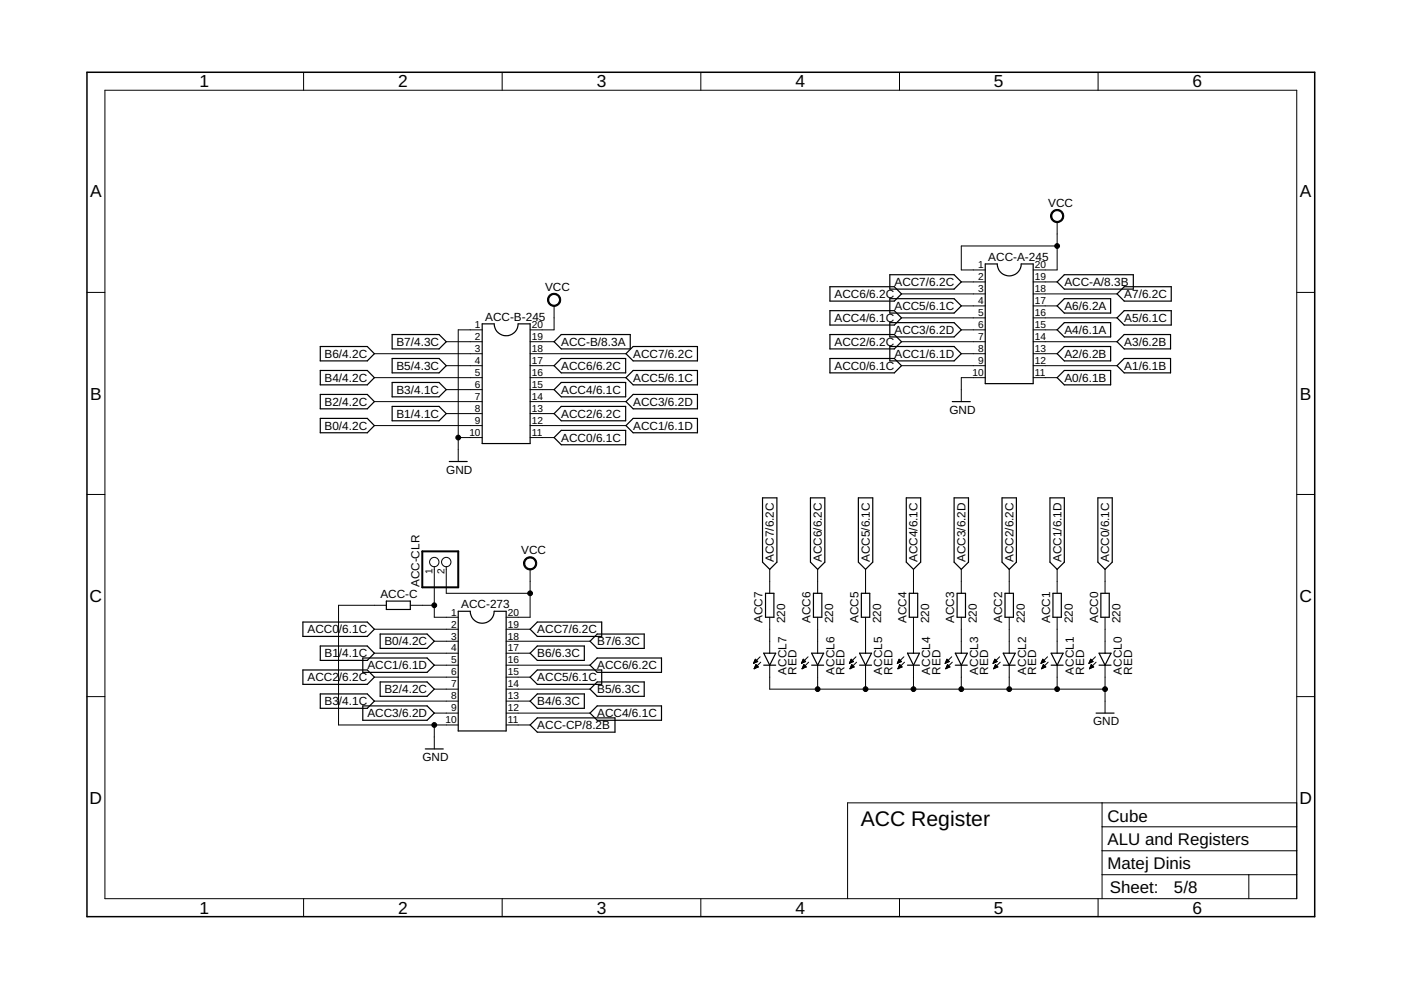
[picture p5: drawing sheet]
<svg xmlns="http://www.w3.org/2000/svg" width="297mm" height="210mm" viewBox="0 0 297 210" stroke-linecap="round" stroke-linejoin="round" font-family="sans-serif">
<g fill="none" stroke="#000" stroke-width=".25">
<path d="M188.7 58.3h13.6l1.5 1.5-1.5 1.5h-13.6zM208.9 56h2.5a2.54 2.54 0 0 0 2.6 2.5 2.54 2.54 0 0 0 2.5-2.5h2.6v25.3h-10.2zM224.1 59.8l1.6-1.5h14.6v3h-14.6zM67.9 73.5h10l1.5 1.5-1.5 1.5h-10zM67.9 78.5h10l1.5 1.6-1.5 1.5h-10zM83.1 70.9h10l1.5 1.6-1.5 1.5h-10zM83.1 76h10l1.5 1.5-1.5 1.6h-10zM102.2 68.7h2.6a2.54 2.54 0 0 0 2.5 2.5 2.54 2.54 0 0 0 2.6-2.5h2.5v25.3h-10.2zM117.5 77.5l1.5-1.5h13.7v3.1h-13.7zM117.5 72.5l1.5-1.6h14.6v3.1h-14.6zM132.7 75l1.5-1.5h13.7v3h-13.7zM176 76h13.6l1.5 1.5-1.5 1.6h-13.6z"/>
<path d="M176 70.9h13.6l1.5 1.6-1.5 1.5h-13.6zM176 60.8h13.6l1.5 1.5-1.5 1.5h-13.6zM176 65.9h13.6l1.5 1.5-1.5 1.5h-13.6zM188.7 73.5h13.6l1.5 1.5-1.5 1.5h-13.6zM188.7 63.3h13.6l1.5 1.6-1.5 1.5h-13.6zM188.7 68.4h13.6l1.5 1.5-1.5 1.5h-13.6zM224.1 75l1.6-1.5h9.8v3h-9.8zM224.1 69.9l1.6-1.5h9.8v3h-9.8zM224.1 64.9l1.6-1.6h9.8v3.1h-9.8zM236.8 77.5l1.6-1.5h9.8v3.1h-9.8zM236.8 72.5l1.6-1.6h9.8v3.1h-9.8zM236.8 67.4l1.6-1.5h9.9v3h-9.9z"/>
<path d="M236.8 62.3l1.6-1.5h9.9v3h-9.9zM67.9 88.7h10l1.5 1.5-1.5 1.6h-10zM67.9 83.6h10l1.5 1.6-1.5 1.5h-10zM83.1 86.2h10l1.5 1.5-1.5 1.5h-10zM83.1 81.1h10l1.5 1.5-1.5 1.5h-10zM95.2 97.9h3.9M117.5 87.7l1.5-1.5h13.7v3h-13.7zM117.5 82.6l1.5-1.5h13.7v3h-13.7zM117.5 92.8l1.5-1.6h13.7v3.1h-13.7zM132.7 90.2l1.5-1.5h13.7v3.1h-13.7zM132.7 85.2l1.5-1.6h13.7v3.1h-13.7zM132.7 80.1l1.5-1.6h13.7v3.1h-13.7z"/>
<path d="M201.9 85.2h3.8M224.1 80.1l1.6-1.6h9.8v3.1h-9.8zM161.7 105.6h3v13.6l-1.5 1.5-1.5-1.5zM171.8 105.6h3.1v13.6l-1.5 1.5-1.6-1.5zM182 105.6h3v13.6l-1.5 1.5-1.5-1.5zM192.2 105.6h3v13.6l-1.5 1.5-1.5-1.5zM202.3 105.6h3v13.6l-1.5 1.5-1.5-1.5zM212.4 105.6h3.1v13.6l-1.5 1.5-1.6-1.5zM222.6 105.6h3.1v13.6l-1.6 1.5-1.5-1.5zM232.8 105.6h3v13.6l-1.5 1.5-1.5-1.5zM64.2 131.9h13.7l1.5 1.5-1.5 1.5h-13.7zM67.9 137h10l1.5 1.5-1.5 1.5h-10z"/>
<path d="M76.9 139.5h13.7l1.5 1.5-1.5 1.6h-13.7zM80.6 134.4h10l1.5 1.6-1.5 1.5h-10zM81.9 127.4h5.1v1.8h-5.1zM97.2 129.6h2.5a2.54 2.54 0 0 0 2.5 2.5 2.54 2.54 0 0 0 2.6-2.5h2.5v25.4h-10.1zM112.4 138.5l1.5-1.5h10v3h-10zM113.9 131.9h13.7v3h-13.7l-1.5-1.5zM125.1 136l1.5-1.6h10v3.1h-10zM161.9 138.5h2.6l-1.3 2.5zM162.3 125.8h1.8v5.1h-1.8zM172.1 138.5h2.5l-1.2 2.5zM172.5 125.8h1.7v5.1h-1.7zM182.2 138.5h2.6l-1.3 2.5z"/>
<path d="M182.6 125.8h1.8v5.1h-1.8zM192.4 138.5h2.5l-1.2 2.5zM192.8 125.8h1.8v5.1h-1.8zM202.5 138.5h2.6l-1.3 2.5zM202.9 125.8h1.8v5.1h-1.8zM212.7 138.5h2.5l-1.2 2.5zM213.1 125.8h1.8v5.1h-1.8zM222.9 138.5h2.5l-1.3 2.5zM223.2 125.8h1.8v5.1h-1.8zM233 138.5h2.6l-1.3 2.5zM233.4 125.8h1.8v5.1h-1.8zM64.2 142h13.7l1.5 1.6-1.5 1.5h-13.7z"/>
<path d="M67.9 147.1h10l1.5 1.6-1.5 1.5h-10zM76.9 149.7h13.7l1.5 1.5-1.5 1.5h-13.7zM80.6 144.6h10l1.5 1.5-1.5 1.5h-10zM90.2 158.8h3.8M112.4 148.7l1.5-1.6h10v3.1h-10zM112.4 143.6l1.5-1.6h13.7v3.1h-13.7zM112.4 153.7l1.5-1.5h16.5v3h-16.5zM125.1 146.1l1.5-1.5h10v3h-10zM125.1 141l1.5-1.5h13.7v3.1h-13.7zM126.6 149.7h13.7v3h-13.7l-1.5-1.5zM161.9 141h2.6M172.1 141h2.5"/>
<path d="M182.2 141h2.6M192.4 141h2.5M202.5 141h2.6M212.7 141h2.5M222.9 141h2.5M232.4 151.2h3.8M233 141h2.6"/>
</g>
<g fill="none" stroke="#000" stroke-width=".21">
<path d="M22.2 19.1h252.7v171.4h-252.7zM64.4 15.3v3.8M106.5 15.3v3.8M148.6 15.3v3.8M190.7 15.3v3.8M232.8 15.3v3.8M203.8 59.8h5.1M219.1 59.8h5M224.1 47.1v10.1h-5M224.1 52.2h-20.3v5h5.1M18.4 62h3.8M79.4 75h22.8"/>
<path d="M94.6 72.5h7.6M94.6 77.5h7.6M102.2 69.9h-5v28M112.4 72.5h5.1M112.4 75h20.3M112.4 77.5h5.1M117.5 64.9v5h-5.1M191.1 72.5h17.8M191.1 77.5h17.8M191.1 62.3h17.8M191.1 67.4h17.8M203.8 69.9h5.1"/>
<path d="M203.8 75h5.1M203.8 64.9h5.1M219.1 69.9h5M219.1 72.5h17.7M219.1 75h5M219.1 77.5h17.7M219.1 62.3h17.7M219.1 64.9h5M219.1 67.4h17.7M274.9 62h3.8M79.4 80.1h22.8M79.4 85.2h22.8"/>
<path d="M79.4 90.2h22.8M94.6 82.6h7.6M94.6 87.7h7.6M97.2 92.8h5M112.4 80.1h20.3M112.4 82.6h5.1M112.4 85.2h20.3M112.4 87.7h5.1M112.4 90.2h20.3M112.4 92.8h5.1M208.9 80.1h-5.1v5.1M219.1 80.1h5"/>
<path d="M18.4 104.8h3.8M274.9 104.8h3.8M79.4 133.4h17.8M79.4 138.5h17.8M81.9 128.3h-10.1v25.4h25.4M87 128.3h5.1M92.1 120.1v10.8h5.1M92.1 136h5.1M94.6 120.1v5.7h17.8M107.3 133.4h5.1M107.3 136h17.8M107.3 138.5h5.1"/>
<path d="M112.4 120.7v10.2h-5.1M160.1 140h.2M160.1 139.8h.1M160.1 139.8l.6 .5-.9 .4zM161.2 139.3l-1.4 1.4M163.2 120.7v5.1M163.2 130.9v7.6M170.2 140h.3M170.3 139.8h.1M170.3 139.8l.5 .5-.9 .4zM171.3 139.3l-1.4 1.4M173.4 120.7v5.1"/>
<path d="M173.4 130.9v7.6M180.4 140h.3M180.4 139.8h.1M180.5 139.8l.5 .5-.9 .4zM181.5 139.3l-1.4 1.4M183.5 120.7v5.1M183.5 130.9v7.6M190.5 140h.3M190.6 139.8h.1M190.6 139.8l.5 .5-.9 .4zM191.6 139.3l-1.4 1.4M193.7 120.7v5.1"/>
<path d="M193.7 130.9v7.6M200.7 140h.3M200.7 139.8h.2M200.8 139.8l.5 .5-.9 .4zM201.8 139.3l-1.4 1.4M203.8 120.7v5.1M203.8 130.9v7.6M210.8 140h.3M210.9 139.8h.1M210.9 139.8l.5 .5-.9 .4zM211.9 139.3l-1.4 1.4M214 120.7v5.1"/>
<path d="M214 130.9v7.6M221 140h.3M221.1 139.8h.1M221.1 139.8l.5 .5-.9 .4zM222.1 139.3l-1.4 1.4M224.1 120.7v5.1M224.1 130.9v7.6M231.2 140h.3M231.2 139.8h.1M231.2 139.8l.6 .5-.9 .4zM232.3 139.3l-1.4 1.4M234.3 120.7v5.1"/>
<path d="M234.3 130.9v7.6M18.4 147.7h3.8M79.4 143.6h17.8M79.4 148.7h17.8M92.1 141h5.1M92.1 146.1h5.1M92.1 151.2h5.1M92.1 153.7v5.1M107.3 141h17.8M107.3 143.6h5.1M107.3 146.1h17.8M107.3 148.7h5.1"/>
<path d="M107.3 151.2h17.8M107.3 153.7h5.1M159.8 140.6h.2M159.9 140.4h.4M159.9 140.3h.6M159.9 141.8h.1M160 140.2h.6M160 141.6h.2M160 140.1h.5M160 141.5h.5M160.1 141.4h.7M160.1 141.3h.6"/>
<path d="M160.1 141.2h.4M160.2 141h.2M160.3 140.9h.1M160.8 141.4l-.5-.5-.4 .9M160.8 141.4l-.9 .4M161.3 140.4l-1.4 1.4M163.2 141v5.1h71.1M169.9 140.6h.2M170 140.4h.4M170.1 140.3h.6M170.1 141.8h.1M170.1 140.2h.7"/>
<path d="M170.1 141.6h.3M170.2 140.1h.4M170.2 141.5h.5M170.2 141.4h.7M170.3 141.3h.5M170.3 141.2h.4M170.4 141h.2M170.4 140.9h.1M170.9 141.4l-.5-.5-.3 .9M170.9 141.4l-.8 .4M171.4 140.4l-1.3 1.4M173.4 141v5.1"/>
<path d="M180.1 140.6h.2M180.2 140.4h.4M180.2 140.3h.6M180.2 141.8h.1M180.3 140.2h.6M180.3 141.6h.2M180.3 140.1h.5M180.3 141.5h.5M180.4 141.4h.7M180.4 141.3h.6M180.5 141.2h.3M180.5 141h.2"/>
<path d="M180.6 140.9h.1M180.6 140.9l.5 .5-.9 .4zM181.6 140.4l-1.4 1.4M183.5 141v5.1M190.3 140.6h.1M190.3 140.4h.4M190.4 140.3h.6M190.4 141.8h.1M190.4 141.6h.3M190.4 140.2h.7M190.5 140.1h.4M190.5 141.5h.5"/>
<path d="M190.5 141.4h.7M190.6 141.3h.5M190.6 141.2h.4M190.7 141h.2M190.7 140.9h.1M191.3 141.4l-.5-.5-.4 .9M191.3 141.4l-.9 .4M191.8 140.4l-1.4 1.4M193.7 141v5.1M200.4 140.6h.2M200.5 140.4h.4M200.5 140.3h.7"/>
<path d="M200.5 141.8h.1M200.6 141.6h.3M200.6 140.2h.6M200.6 140.1h.5M200.6 141.5h.5M200.7 141.4h.7M200.7 141.3h.6M200.8 141.2h.4M200.9 141h.1M200.9 140.9h.1M201.4 141.4l-.5-.5-.4 .9M201.4 141.4l-.9 .4"/>
<path d="M201.9 140.4l-1.4 1.4M203.8 141v5.1M210.6 140.6h.2M210.7 140.4h.3M210.7 140.3h.6M210.7 141.8h.1M210.7 140.2h.7M210.7 141.6h.3M210.8 140.1h.5M210.8 141.5h.5M210.8 141.4h.8M210.9 141.3h.6"/>
<path d="M210.9 141.2h.4M211 141h.2M211.1 140.9h.1M211.6 141.4l-.5-.5-.4 .9M211.6 141.4l-.9 .4M212.1 140.4l-1.4 1.4M214 141v5.1M220.7 140.6h.2M220.8 140.4h.4M220.9 140.3h.6M220.9 141.8h.1M220.9 140.2h.6"/>
<path d="M220.9 141.6h.3M221 140.1h.4M221 141.5h.4M221 141.4h.7M221.1 141.3h.5M221.1 141.2h.4M221.1 141h.3M221.2 140.9h.1M221.7 141.4l-.5-.5-.4 .9M221.7 141.4l-.9 .4M222.2 140.4l-1.4 1.4M224.1 141v5.1"/>
<path d="M230.9 140.6h.2M230.9 140.4h.5M231 140.3h.6M231 141.8h.1M231.1 140.2h.6M231.1 141.6h.2M231.1 140.1h.5M231.1 141.5h.5M231.2 141.4h.7M231.2 141.3h.6M231.3 141.2h.3M231.3 141h.2"/>
<path d="M231.4 140.9h.1M231.9 141.4l-.5-.5-.4 .9M231.9 141.4l-.9 .4M232.4 140.4l-1.4 1.4M234.3 141v10.2M274.9 147.7h3.8M233.7 170.2v20.3M233.7 175.3h41.2M274.9 170.2h-95.2v20.3M64.4 190.5v3.9M106.5 190.5v3.9M148.6 190.5v3.9"/>
<path d="M190.7 190.5v3.9M232.8 190.5v3.9M233.7 185.5h41.2M233.7 180.4h41.2M264.8 185.5v5"/>
<circle cx="92.1" cy="119.2" r=".99"/>
<circle cx="94.6" cy="119.2" r=".99"/>
</g>
<path d="M18.4 15.3h260.3v179.1h-260.3z" fill="none" stroke="#000" stroke-width=".32"/>
<g fill="#000" stroke="#000" stroke-width=".21">
<path d="M223.1 44.9a1.4 1.4 0 0 1 2.2 .2 1.4 1.4 0 0 1-.8 2.1 1.4 1.4 0 0 1-1.8-1.4h.3a1.15 1.15 0 0 1 1.6-1.1 1.15 1.15 0 0 1 .3 1.9 1.15 1.15 0 0 1-1.9-.5v-.3h-.3z" fill-rule="evenodd"/>
<path d="M116.5 62.6a1.4 1.4 0 0 1 2.2 .2 1.4 1.4 0 0 1-.8 2.1 1.4 1.4 0 0 1-1.8-1.3h.2a1.15 1.15 0 0 1 1.6-1.1 1.15 1.15 0 0 1 .3 1.9 1.15 1.15 0 0 1-1.8-.5l-.1-.3h-.2z" fill-rule="evenodd"/>
<path d="M111.4 118.5a1.4 1.4 0 0 1 2.2 .2 1.4 1.4 0 0 1-.8 2.1 1.4 1.4 0 0 1-1.8-1.4h.3a1.15 1.15 0 0 1 1.6-1 1.15 1.15 0 0 1 .3 1.9 1.15 1.15 0 0 1-1.9-.6v-.3h-.3z" fill-rule="evenodd"/>
<circle cx="224.1" cy="52.2" r=".51"/>
<circle cx="97.2" cy="92.8" r=".51"/>
<circle cx="92.1" cy="128.3" r=".51"/>
<circle cx="112.4" cy="125.8" r=".51"/>
<circle cx="92.1" cy="153.7" r=".51"/>
<circle cx="173.4" cy="146.1" r=".51"/>
<circle cx="183.5" cy="146.1" r=".51"/>
<circle cx="193.7" cy="146.1" r=".51"/>
<circle cx="203.8" cy="146.1" r=".51"/>
<circle cx="214" cy="146.1" r=".51"/>
<circle cx="224.1" cy="146.1" r=".51"/>
<circle cx="234.3" cy="146.1" r=".51"/>
</g>
<path d="M89.5 116.9h7.7v7.6h-7.7z" fill="none" stroke="#000" stroke-width=".42"/>
<text font-size="4.5" x="182.5" y="175.1">ACC Register</text>
<g font-size="3.7">
<text x="42.3" y="18.5">1</text>
<text x="84.4" y="18.5">2</text>
<text x="126.5" y="18.5">3</text>
<text x="168.6" y="18.5">4</text>
<text x="210.7" y="18.5">5</text>
<text x="252.9" y="18.5">6</text>
<text x="19.1" y="41.9">A</text>
<text x="275.6" y="41.9">A</text>
<text x="19.1" y="84.7">B</text>
<text x="275.6" y="84.7">B</text>
<text x="19" y="127.6">C</text>
<text x="275.5" y="127.6">C</text>
<text x="19" y="170.4">D</text>
<text x="275.5" y="170.4">D</text>
<text x="42.3" y="193.7">1</text>
<text x="84.4" y="193.7">2</text>
<text x="126.5" y="193.7">3</text>
<text x="168.6" y="193.7">4</text>
<text x="210.7" y="193.7">5</text>
<text x="252.9" y="193.7">6</text>
</g>
<g font-size="3.6">
<text x="234.8" y="179.1">ALU and Registers</text>
<text x="234.8" y="174.3">Cube</text>
<text x="234.8" y="184.2">Matej Dinis</text>
<text x="235.3" y="189.4">Sheet:</text>
<text x="248.9" y="189.3">5/8</text>
</g>
<g font-size="2.5">
<text x="222.2" y="43.9">VCC</text>
<text x="209.5" y="55.3">ACC-A-245</text>
<text x="115.6" y="61.7">VCC</text>
<text x="176.9" y="63.2">ACC6/6.2C</text>
<text x="189.6" y="65.7">ACC5/6.1C</text>
<text x="189.6" y="60.7">ACC7/6.2C</text>
<text x="225.7" y="60.7">ACC-A/8.3B</text>
<text x="225.7" y="65.7">A6/6.2A</text>
<text x="238.4" y="63.2">A7/6.2C</text>
<text x="102.9" y="68">ACC-B-245</text>
<text x="176.9" y="68.3">ACC4/6.1C</text>
<text x="189.6" y="70.8">ACC3/6.2D</text>
<text x="225.7" y="70.8">A4/6.1A</text>
<text x="238.4" y="68.3">A5/6.1C</text>
<text x="68.8" y="75.9">B6/4.2C</text>
<text x="84" y="73.4">B7/4.3C</text>
<text x="119" y="73.4">ACC-B/8.3A</text>
<text x="134.2" y="75.9">ACC7/6.2C</text>
<text x="176.9" y="73.4">ACC2/6.2C</text>
<text x="189.6" y="75.9">ACC1/6.1D</text>
<text x="225.7" y="75.9">A2/6.2B</text>
<text x="238.4" y="73.4">A3/6.2B</text>
<text x="68.8" y="81">B4/4.2C</text>
<text x="84" y="83.5">B3/4.1C</text>
<text x="84" y="78.4">B5/4.3C</text>
<text x="119" y="83.5">ACC4/6.1C</text>
<text x="119" y="78.4">ACC6/6.2C</text>
<text x="134.2" y="81">ACC5/6.1C</text>
<text x="176.9" y="78.4">ACC0/6.1C</text>
<text x="225.7" y="81">A0/6.1B</text>
<text x="238.4" y="78.4">A1/6.1B</text>
<text x="68.8" y="86">B2/4.2C</text>
<text x="84" y="88.6">B1/4.1C</text>
<text x="119" y="88.6">ACC2/6.2C</text>
<text x="134.2" y="86">ACC3/6.2D</text>
<text x="201.3" y="87.7">GND</text>
<text x="68.8" y="91.1">B0/4.2C</text>
<text x="119" y="93.7">ACC0/6.1C</text>
<text x="134.2" y="91.1">ACC1/6.1D</text>
<text x="94.6" y="100.4">GND</text>
<text x="110.5" y="117.5">VCC</text>
<text x="164.1" y="119.2" transform="rotate(-90 164.1 119.2)">ACC7/6.2C</text>
<text x="174.2" y="119.2" transform="rotate(-90 174.2 119.2)">ACC6/6.2C</text>
<text x="184.4" y="119.2" transform="rotate(-90 184.4 119.2)">ACC5/6.1C</text>
<text x="194.6" y="119.2" transform="rotate(-90 194.6 119.2)">ACC4/6.1C</text>
<text x="204.7" y="119.2" transform="rotate(-90 204.7 119.2)">ACC3/6.2D</text>
<text x="214.9" y="119.2" transform="rotate(-90 214.9 119.2)">ACC2/6.2C</text>
<text x="225" y="119.2" transform="rotate(-90 225 119.2)">ACC1/6.1D</text>
<text x="235.2" y="119.2" transform="rotate(-90 235.2 119.2)">ACC0/6.1C</text>
<text x="88.9" y="124.5" transform="rotate(-90 88.9 124.5)">ACC-CLR</text>
<text x="80.7" y="126.8">ACC-C</text>
<text x="97.8" y="129">ACC-273</text>
<text x="65.2" y="134.3">ACC0</text>
<text x="71.9" y="134.3">/6.1C</text>
<text x="81.5" y="136.8">B0/4.2C</text>
<text x="113.9" y="134.3">ACC7/6.2C</text>
<text x="126.6" y="136.8">B7/6.3C</text>
<text x="161.7" y="132.1" transform="rotate(-90 161.7 132.1)">ACC7</text>
<text x="166.5" y="132.1" transform="rotate(-90 166.5 132.1)">220</text>
<text x="171.9" y="132.1" transform="rotate(-90 171.9 132.1)">ACC6</text>
<text x="176.7" y="132.1" transform="rotate(-90 176.7 132.1)">220</text>
<text x="182" y="132.1" transform="rotate(-90 182 132.1)">ACC5</text>
<text x="186.8" y="132.1" transform="rotate(-90 186.8 132.1)">220</text>
<text x="192.2" y="132.1" transform="rotate(-90 192.2 132.1)">ACC4</text>
<text x="197" y="132.1" transform="rotate(-90 197 132.1)">220</text>
<text x="202.3" y="132.1" transform="rotate(-90 202.3 132.1)">ACC3</text>
<text x="207.1" y="132.1" transform="rotate(-90 207.1 132.1)">220</text>
<text x="212.5" y="132.1" transform="rotate(-90 212.5 132.1)">ACC2</text>
<text x="217.3" y="132.1" transform="rotate(-90 217.3 132.1)">220</text>
<text x="222.6" y="132.1" transform="rotate(-90 222.6 132.1)">ACC1</text>
<text x="227.4" y="132.1" transform="rotate(-90 227.4 132.1)">220</text>
<text x="232.8" y="132.1" transform="rotate(-90 232.8 132.1)">ACC0</text>
<text x="237.6" y="132.1" transform="rotate(-90 237.6 132.1)">220</text>
<text x="68.8" y="139.4">B1</text>
<text x="71.9" y="139.4">/4.1C</text>
<text x="77.9" y="141.9">ACC1/6.1D</text>
<text x="113.9" y="139.4">B6/6.3C</text>
<text x="126.6" y="141.9">ACC6/6.2C</text>
<text x="166.7" y="143.1" transform="rotate(-90 166.7 143.1)">ACCL7</text>
<text x="168.9" y="143.1" transform="rotate(-90 168.9 143.1)">RED</text>
<text x="176.9" y="143.1" transform="rotate(-90 176.9 143.1)">ACCL6</text>
<text x="179.1" y="143.1" transform="rotate(-90 179.1 143.1)">RED</text>
<text x="187.1" y="143.1" transform="rotate(-90 187.1 143.1)">ACCL5</text>
<text x="189.2" y="143.1" transform="rotate(-90 189.2 143.1)">RED</text>
<text x="197.2" y="143.1" transform="rotate(-90 197.2 143.1)">ACCL4</text>
<text x="199.4" y="143.1" transform="rotate(-90 199.4 143.1)">RED</text>
<text x="207.4" y="143.1" transform="rotate(-90 207.4 143.1)">ACCL3</text>
<text x="209.5" y="143.1" transform="rotate(-90 209.5 143.1)">RED</text>
<text x="217.5" y="143.1" transform="rotate(-90 217.5 143.1)">ACCL2</text>
<text x="219.7" y="143.1" transform="rotate(-90 219.7 143.1)">RED</text>
<text x="227.7" y="143.1" transform="rotate(-90 227.7 143.1)">ACCL1</text>
<text x="229.9" y="143.1" transform="rotate(-90 229.9 143.1)">RED</text>
<text x="237.9" y="143.1" transform="rotate(-90 237.9 143.1)">ACCL0</text>
<text x="240" y="143.1" transform="rotate(-90 240 143.1)">RED</text>
<text x="65.2" y="144.5">ACC2</text>
<text x="68.8" y="149.5">B3</text>
<text x="71.9" y="149.5">/4.1C</text>
<text x="71.9" y="144.5">/6.2C</text>
<text x="81.5" y="147">B2/4.2C</text>
<text x="113.9" y="149.5">B4/6.3C</text>
<text x="113.9" y="144.5">ACC5/6.1C</text>
<text x="126.6" y="147">B5/6.3C</text>
<text x="77.9" y="152.1">ACC3/6.2D</text>
<text x="113.9" y="154.6">ACC-CP/8.2B</text>
<text x="126.6" y="152.1">ACC4/6.1C</text>
<text x="231.8" y="153.7">GND</text>
<text x="89.5" y="161.3">GND</text>
</g>
<g font-size="2.1">
<text x="207.4" y="56.9">1</text>
<text x="207.4" y="59.4">2</text>
<text x="219.4" y="59.4">19</text>
<text x="219.4" y="56.9">20</text>
<text x="207.4" y="62">3</text>
<text x="207.4" y="64.5">4</text>
<text x="219.4" y="64.5">17</text>
<text x="219.4" y="62">18</text>
<text x="100.7" y="69.6">1</text>
<text x="112.8" y="69.6">20</text>
<text x="207.4" y="67">5</text>
<text x="207.4" y="69.6">6</text>
<text x="219.4" y="69.6">15</text>
<text x="219.4" y="67">16</text>
<text x="100.7" y="72.1">2</text>
<text x="100.7" y="74.6">3</text>
<text x="100.7" y="77.2">4</text>
<text x="112.8" y="77.2">17</text>
<text x="112.8" y="74.6">18</text>
<text x="112.8" y="72.1">19</text>
<text x="207.4" y="72.1">7</text>
<text x="207.4" y="74.6">8</text>
<text x="207.4" y="77.2">9</text>
<text x="219.4" y="77.2">12</text>
<text x="219.4" y="74.6">13</text>
<text x="219.4" y="72.1">14</text>
<text x="100.7" y="79.7">5</text>
<text x="100.7" y="82.3">6</text>
<text x="112.8" y="82.3">15</text>
<text x="112.8" y="79.7">16</text>
<text x="206.2" y="79.7">10</text>
<text x="219.4" y="79.7">11</text>
<text x="100.7" y="84.8">7</text>
<text x="100.7" y="87.3">8</text>
<text x="100.7" y="89.9">9</text>
<text x="112.8" y="89.9">12</text>
<text x="112.8" y="87.3">13</text>
<text x="112.8" y="84.8">14</text>
<text x="99.5" y="92.4">10</text>
<text x="112.8" y="92.4">11</text>
<text x="91.7" y="121.7" transform="rotate(-90 91.7 121.7)">1</text>
<text x="94.3" y="121.7" transform="rotate(-90 94.3 121.7)">2</text>
<text x="95.6" y="130.5">1</text>
<text x="107.7" y="130.5">20</text>
<text x="95.6" y="133.1">2</text>
<text x="95.6" y="135.6">3</text>
<text x="107.7" y="135.6">18</text>
<text x="107.7" y="133.1">19</text>
<text x="95.6" y="138.1">4</text>
<text x="95.6" y="140.7">5</text>
<text x="95.6" y="143.2">6</text>
<text x="107.7" y="143.2">15</text>
<text x="107.7" y="140.7">16</text>
<text x="107.7" y="138.1">17</text>
<text x="95.6" y="145.7">7</text>
<text x="95.6" y="148.3">8</text>
<text x="107.7" y="148.3">13</text>
<text x="107.7" y="145.7">14</text>
<text x="94.4" y="153.4">10</text>
<text x="95.6" y="150.8">9</text>
<text x="107.7" y="153.4">11</text>
<text x="107.7" y="150.8">12</text>
</g>
</svg>
